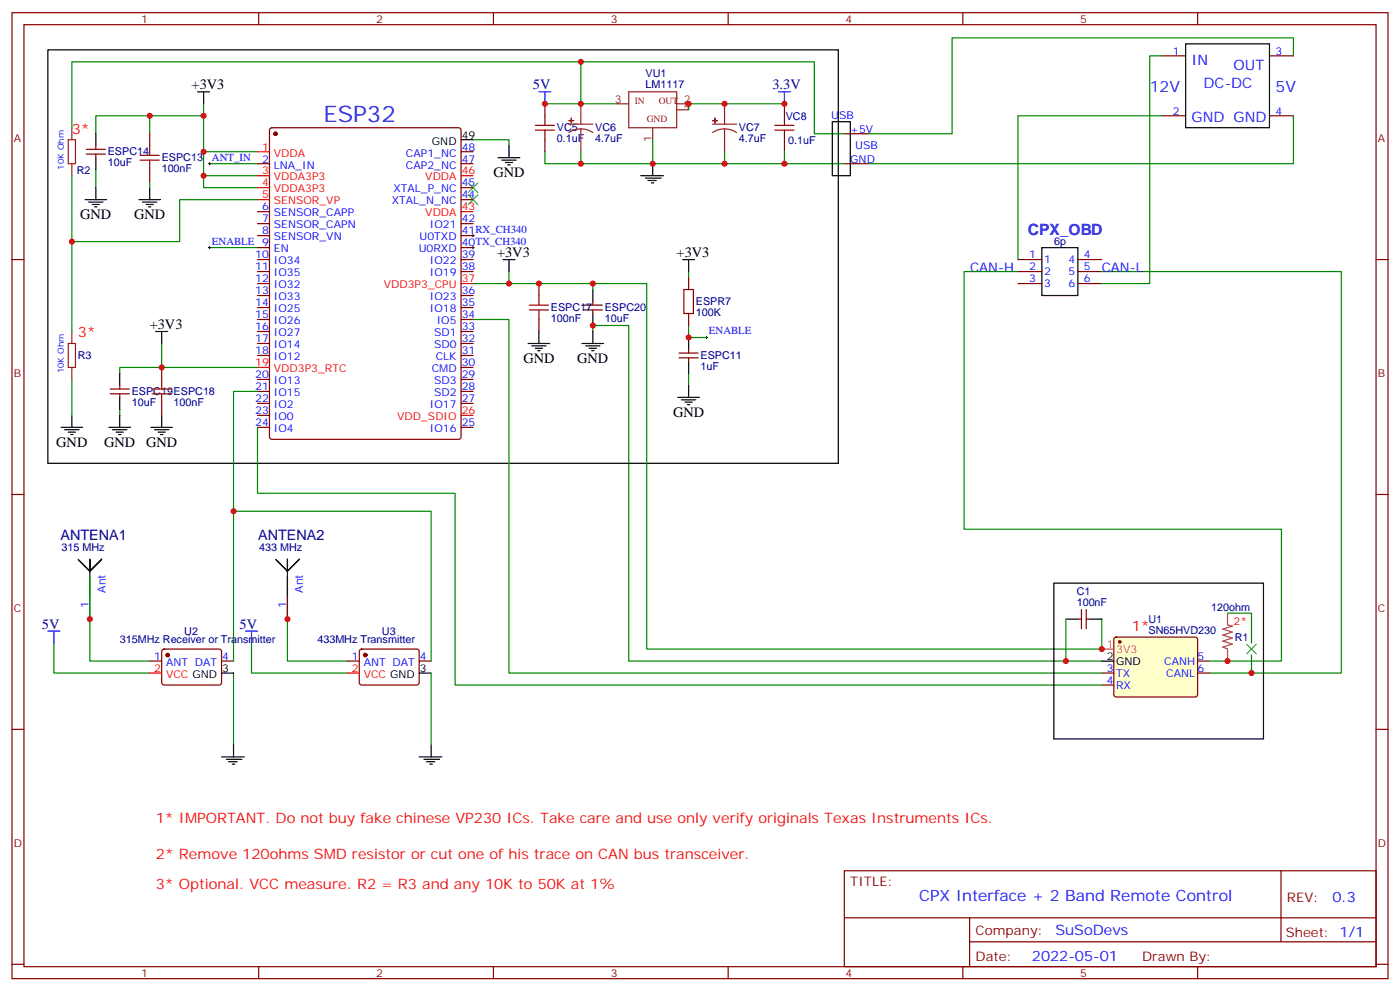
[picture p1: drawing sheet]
<svg xmlns="http://www.w3.org/2000/svg" width="412mm" height="292mm" viewBox="0 0 412 292" stroke-linecap="round" stroke-linejoin="round" font-family="sans-serif">
<g fill="none" stroke="#870000" stroke-width=".35">
<path d="M3.5 3.7h405.4v284.4h-405.4zM7.1 7.3h398.2v277.3h-398.2zM76.2 3.7v3.6M145.3 3.7v3.6M214.5 3.7v3.6M283.6 3.7v3.6M342.2 16.4h7M352.8 3.7v3.6M373.9 16.4h7.1M44.1 39.4v3.5M79.6 37.8l.5-.2h55l.7 .4v90.6l-.4 .7h-55.3l-.7-.4v-90.6zM160.5 30.6v3.5"/>
<path d="M231.1 30.6v3.5M248.7 39.4h7.1M342.2 34.1h7M373.9 34.1h7.1M25.4 45.4h5.6M25.4 44h5.6M28.2 42.9v1.1M28.2 45.4v1M44.1 50v3.5M75.8 48.2h3.6M135.8 48.2h3.5M135.8 58.8h3.5"/>
<path d="M135.8 55.2h3.5M135.8 44.7h3.5M160.5 41.1v3.6M231.1 41.1v3.6M248.7 48.2h7.1M3.5 76.4h3.6M75.8 76.4h3.6M75.8 62.3h3.6M75.8 65.8h3.6M75.8 69.4h3.6M75.8 72.9h3.6M75.8 79.9h3.6"/>
<path d="M135.8 76.4h3.5M135.8 65.8h3.5M135.8 69.4h3.5M135.8 72.9h3.5M135.8 79.9h3.5M299.9 76.4h7M299.9 79.9h7M317.5 76.4h7.1M317.5 79.9h7.1M405.3 76.4h3.6M75.8 83.5h3.6M75.8 87h3.6"/>
<path d="M75.8 90.5h3.6M75.8 94.1h3.6M75.8 97.6h3.6M135.8 87h3.5M135.8 90.5h3.5M135.8 94.1h3.5M135.8 97.6h3.5M158.7 83.5v3.5M158.7 94.1v3.5M171.8 91.2h5.6M171.8 89.8h5.6M174.6 88.8v1"/>
<path d="M174.6 91.2v1.1M202.8 81.7v3.5M202.8 92.3v3.5M299.9 83.5h7M317.5 83.5h7.1M32.5 115.9h5.6M32.5 114.5h5.6M35.3 113.5v1M35.3 115.9v1.1M47.6 108.2v3.5M47.6 118.7v3.6M75.8 101.1h3.6"/>
<path d="M75.8 104.6h3.6M75.8 111.7h3.6M75.8 115.2h3.6M75.8 118.7h3.6M135.8 101.1h3.5M135.8 104.6h3.5M135.8 111.7h3.5M135.8 115.2h3.5M135.8 118.7h3.5M135.8 108.2h3.5M200 105.3h5.7M200 103.9h5.7"/>
<path d="M202.8 102.9v1M202.8 105.3v1.1M75.8 122.3h3.6M75.8 125.8h3.6M135.8 125.8h3.5M3.5 145.6h3.6M405.3 145.6h3.6M3.5 214.7h3.6M405.3 214.7h3.6M248.7 256.3h156.6v28.3h-156.6zM377.3 256.4v20.8M248.7 270.2h156.5"/>
<path d="M285.6 277.2h119.6M285.6 270.2v14.1M3.5 283.8h3.6M76.2 284.6v3.5M145.3 284.6v3.5M214.5 284.6v3.5M283.6 284.6v3.5M352.8 284.6v3.5M405.3 283.8h3.6"/>
</g>
<g fill="none" stroke="#008700" stroke-width=".35">
<path d="M342.2 16.4h-3.5v67.1h-14.1M381 16.4v-5.3h-100.5v28.3h-24.7M44.1 34.1h-15.9v5.3M60 34.1h-15.9v5.3M60 30.6v14.1h15.8M160.5 30.6h21.2M171.1 30.6v-12.4h68.8v21.2h8.8M231.1 30.6h-28.3v1.7M342.2 34.1h-42.3v42.3M381 34.1v14.1h-125.2M28.2 50v5.2M44.1 53.5v1.7"/>
<path d="M60 51.7v3.5h15.8M60 44.7v7h15.8M61.7 48.2h14.1M139.3 41.1h10.6v1.8M171.1 44.7v3.5M192.3 41.1v7.1h-31.8v-3.5M213.4 44.7v3.5h-21.1M231.1 44.7v3.5h-17.7M231.1 48.2h17.6M61.7 72.9h14.1M149.9 79.9v3.6h-10.6M202.8 79.9v1.8"/>
<path d="M324.6 79.9h70.5v118.2h-38.8M149.9 83.5h24.7v1.7M174.6 97.6v-1.8h10.6v98.8h139.4M202.8 95.8v3.5h5.3M47.6 101.1v7.1M75.8 108.2h-40.5v1.7M202.8 109.9v3.6M35.3 120.5v1.8"/>
</g>
<path d="M61.4 48.2h.7M61.7 47.8v.7M61.4 72.9h.7M61.7 72.5v.7M139 69.4h.7M139 72.9h.7M139.3 69v.7M139.3 72.5v.7M207.8 99.3h.7M208.1 99v.7" fill="none" stroke="#000" stroke-width=".29"/>
<g fill="none" stroke="#000" stroke-width=".35">
<path d="M14.1 14.7h232.8v121.7h-232.8zM349.2 12.9h24.7v24.7h-24.7zM28.2 39.4v3.5M58.2 27h3.5M60 27v3.6M25 58.8h6.4M26.1 59.5h4.2M28.2 46.4v3.6M28.2 55.2v3.6M40.9 58.8h6.4M42 59.5h4.2M44.1 55.2v3.6"/>
<path d="M135.8 41.1h3.5M146.8 46.4h6.3M147.8 47.1h4.2M148.9 47.8h2.1M149.6 48.5h.7M149.9 42.9v3.5M188.7 51.7h6.7M190.1 52.4h4.6M190.9 53.1h2.4M191.9 53.8h.7M192.3 48.2v3.5M27.2 60.2h2.1"/>
<path d="M27.9 60.9h.7M43 60.2h2.2M43.7 60.9h.7M148.2 76.4h3.5M149.9 76.4v3.5M201.1 76.4h3.5M202.8 76.4v3.5M306.9 72.9h10.6v14.1h-10.6zM45.9 97.6h3.5M47.6 97.6v3.5M158.7 97.6v3.5M174.6 85.2v3.6"/>
<path d="M174.6 92.3v3.5M174.6 97.6v3.5M202.8 99.3v3.6M35.3 109.9v3.6M35.3 117v3.5M155.6 101.1h6.3M156.6 101.8h4.3M157.7 102.5h2.1M158.4 103.2h.7M171.4 101.1h6.4M172.5 101.8h4.2M173.6 102.5h2.1"/>
<path d="M174.3 103.2h.7M199.7 117h6.3M200.7 117.7h4.3M201.8 118.4h2.1M202.5 119.1h.7M202.8 106.4v3.5M202.8 113.5v3.5M32.1 125.8h6.4M33.2 126.5h4.2M34.2 127.2h2.1M34.9 127.9h.7M35.3 122.3v3.5"/>
<path d="M44.4 125.8h6.4M45.5 126.5h4.2M46.6 127.2h2.1M47.3 127.9h.7M47.6 122.3v3.5"/>
</g>
<g fill="none" stroke="#a10000" stroke-width=".35">
<path d="M157.7 38.3h5.6M157.7 36.9h5.6M160.5 34.1v2.8M160.5 38.3v2.8M228.2 38.3h5.7M228.2 36.9h5.7M231.1 34.1v2.8M231.1 38.3v2.8M41.3 45.7h5.6M41.3 47.1h5.6M44.1 42.9v2.8M44.1 47.1v2.9"/>
<path d="M155.9 89.8h5.7M155.9 91.2h5.7M158.7 87v2.8M158.7 91.2v2.9M201.4 85.2h2.9v7.1h-2.9zM44.8 114.5h5.6M44.8 115.9h5.6M47.6 111.7v2.8M47.6 115.9v2.8"/>
</g>
<path d="M137.9 57.4l2.9 2.8M137.9 53.8l2.9 2.9M140.8 57.4l-2.9 2.8M140.8 53.8l-2.9 2.9" fill="none" stroke="#3c3" stroke-width=".35"/>
<circle cx="81.1" cy="39.4" r=".53" fill="#870000" stroke="#870000" stroke-width=".35"/>
<path d="M75.8 44.7h3.6M75.8 51.7h3.6M75.8 55.2h3.6M75.8 58.8h3.6M135.8 51.7h3.5M135.8 62.3h3.5M135.8 83.5h3.5M75.8 108.2h3.6M135.8 122.3h3.5" fill="none" stroke="#f00" stroke-width=".35"/>
<g fill="none" stroke="#8c2424" stroke-width=".35">
<path d="M167.6 36.5h7M171.1 38l1.8 .2 1.7 .8M171.1 38l-1.9 .2-1.6 .8M171.1 30.6v5.9M171.1 38v6.7M181.7 30.6h3.5M185.2 27h14.1v10.6h-14.1zM192.3 37.6v3.5M199.3 30.6h3.5M199.3 32.3h3.5M209.9 36.5h7.1M213.4 38l1.9 .2 1.7 .8"/>
<path d="M213.4 38l-1.8 .2-1.7 .8M213.4 30.6v5.9M213.4 38v6.7"/>
</g>
<g fill="#8c2424" stroke="#8c2424" stroke-width=".35">
<path d="M167.6 35.5h1.4z"/>
<path d="M168.3 34.8v1.4z"/>
<path d="M209.9 35.5h1.4z"/>
<path d="M210.6 34.8v1.4z"/>
</g>
<path d="M158.7 27h3.6M160.5 27v3.6M229.3 27h3.5M231.1 27v3.6" fill="none" stroke="#00f" stroke-width=".35"/>
<path d="M328.3 187.7l.5-.2h23.3l.5 .2 .2 .5-.1 16.5-.6 .5-23.6-.1-.4-.6v-16.3z" fill="#ffc" stroke="#870000" stroke-width=".35"/>
<path d="M324.6 191.1h3.5" fill="none" stroke="#c90" stroke-width=".35"/>
<path d="M324.6 194.6h3.5" fill="none" stroke="#000" stroke-width=".35"/>
<path d="M324.6 198.1h3.5M352.8 198.1h3.5M352.8 194.6h3.5M324.6 201.6h3.5" fill="none" stroke="#870000" stroke-width=".35"/>
<circle cx="329.8" cy="188.9" r=".35" fill="#630" stroke="#870000" stroke-width=".35"/>
<g fill="none" stroke="#008700" stroke-width=".35">
<path d="M171.1 18.2h-149.9v19.4M21.2 51.7v45.9M75.8 58.8h-22.9v12.3h-31.7M299.9 79.9h-15.9v75.9h93.5v38.8h-21.2M139.3 94.1h10.6v104h174.7M174.6 83.5h15.9v107.6h134.1v-8.9M21.2 111.7v10.6M75.8 115.2h-7v79.4M75.8 125.8v19.4h58.3v56.4h190.5M68.8 150.5h58.2v44.1M26.5 169.9v24.7h17.6M84.7 169.9v24.7h17.6"/>
<path d="M15.9 189.3v8.8h28.2M68.8 198.1v21.2M74.1 189.3v8.8h28.2M127 198.1v21.2M314 182.2v12.4M361.6 180.5h7.1v8.8M368.7 192.8v5.3"/>
</g>
<g fill="none" stroke="#000" stroke-width=".35">
<path d="M245.2 35.8h5.3v15.9h-5.3zM18 125.8h6.3M19 126.5h4.3M20.1 127.2h2.1M20.8 127.9h.7M21.2 122.3v3.5M26.5 168.1v-3.5v3.5l-3.6-3.5 3.6 3.5 3.5-3.5-3.5 3.5v7.1M84.7 168.1v-3.5v3.5l-3.6-3.5 3.6 3.5 3.5-3.5-3.5 3.5v7.1M310.4 171.7h61.8v45.8h-61.8zM65.3 198.1h3.5M123.5 198.1h3.5M314 182.2h3.5"/>
<path d="M321 182.2h3.6M68.8 219.3v3.5M127 219.3v3.5M65.3 222.8h6.7M66.7 223.5h4.6M67.4 224.2h2.4M68.4 224.9h.7M123.5 222.8h6.7M124.9 223.5h4.6M125.6 224.2h2.5M126.6 224.9h.8"/>
</g>
<path d="M26.5 175.2v7M84.7 175.2v7M318.6 179.4v5.7M320 179.4v5.7M44.1 194.6h3.5M47.9 191.3l.4-.2h16.5l.5 .7-.1 9.4-.6 .4h-16.5l-.5-.7v-9.1zM65.3 194.6h3.5M102.3 194.6h3.5M106.1 191.3l.4-.2h16.5l.5 .7-.1 9.4-.6 .4h-16.5l-.5-.7v-9.1zM123.5 194.6h3.5M317.5 182.2h1.1M320 182.2h1" fill="none" stroke="#870000" stroke-width=".35"/>
<path d="M361.6 180.5v3.5l1.4 .3-2.8 .9 2.8 .9-2.8 .9 2.8 .8-2.8 .9 2.8 .9-2.8 .9 1.4 .5M361.6 191.1v3.5" fill="none" stroke="#a64a4a" stroke-width=".35"/>
<path d="M367.2 189.7l2.9 2.8M370.1 189.7l-2.9 2.8" fill="none" stroke="#3c3" stroke-width=".35"/>
<path d="M21.2 37.6v3.5M20.1 41.1h2.1v7.1h-2.1zM21.2 48.2v3.5M21.2 97.6v3.5M20.1 101.1h2.1v7.1h-2.1zM21.2 108.2v3.5" fill="none" stroke="#8c2424" stroke-width=".35"/>
<path d="M14.1 185.8h3.5M15.9 185.8v3.5M72.3 185.8h3.5M74.1 185.8v3.5" fill="none" stroke="#00f" stroke-width=".35"/>
<g fill="#870000" stroke="#870000" stroke-width=".35">
<circle cx="49.4" cy="192.8" r=".53"/>
<circle cx="107.6" cy="192.8" r=".53"/>
</g>
<path d="M44.1 198.1h3.5M102.3 198.1h3.5" fill="none" stroke="#f00" stroke-width=".35"/>
<g fill="#c00">
<circle cx="60" cy="51.7" r=".88"/>
<circle cx="47.6" cy="108.2" r=".88"/>
<circle cx="158.8" cy="83.5" r=".88"/>
<circle cx="149.9" cy="83.5" r=".88"/>
<circle cx="44.1" cy="34.1" r=".88"/>
<circle cx="60" cy="34.1" r=".88"/>
<circle cx="202.8" cy="99.3" r=".88"/>
<circle cx="60" cy="44.7" r=".88"/>
<circle cx="171.1" cy="30.6" r=".88"/>
<circle cx="160.5" cy="30.6" r=".88"/>
<circle cx="202.8" cy="30.6" r=".88"/>
<circle cx="213.4" cy="30.6" r=".88"/>
<circle cx="171.1" cy="48.2" r=".88"/>
<circle cx="192.3" cy="48.2" r=".88"/>
<circle cx="213.4" cy="48.2" r=".88"/>
<circle cx="231.1" cy="30.6" r=".88"/>
<circle cx="231.1" cy="48.2" r=".88"/>
<circle cx="174.6" cy="83.5" r=".88"/>
<circle cx="174.6" cy="95.8" r=".88"/>
<circle cx="324.6" cy="191.1" r=".88"/>
<circle cx="314" cy="194.6" r=".88"/>
<circle cx="361.6" cy="194.6" r=".88"/>
<circle cx="368.7" cy="198.1" r=".88"/>
<circle cx="171.1" cy="18.2" r=".88"/>
<circle cx="21.2" cy="71.1" r=".88"/>
<circle cx="26.5" cy="182.2" r=".88"/>
<circle cx="84.7" cy="182.2" r=".88"/>
<circle cx="68.8" cy="150.5" r=".88"/>
</g>
<text font-size="6.7" fill="#00f" x="95.2" y="35.8">ESP32</text>
<g font-size="4.6" fill="#00f">
<text x="338.7" y="27">12V</text>
<text x="375.7" y="27">5V</text>
<text x="302.8" y="69.2">CPX_OBD</text>
<text x="270.8" y="265.4">CPX Interface + 2 Band Remote Control</text>
</g>
<g font-size="4.2" fill="#00f">
<text x="351" y="19">IN</text>
<text x="363.4" y="20.7">OUT</text>
<text x="354.5" y="26">DC-DC</text>
<text x="351" y="35.8">GND GND</text>
<text x="392.5" y="265.6">0.3</text>
<text x="310.9" y="275.2">SuSoDevs</text>
<text x="304" y="283">2022-05-01</text>
</g>
<g font-size="4.2">
<text x="56.4" y="26.3">+3V3</text>
<text x="145.3" y="52.1">GND</text>
<text x="23.6" y="64.4">GND</text>
<text x="39.5" y="64.4">GND</text>
<text x="146.4" y="75.7">+3V3</text>
<text x="199.3" y="75.7">+3V3</text>
<text x="44.1" y="96.9">+3V3</text>
<text x="154.2" y="106.8">GND</text>
<text x="170" y="106.8">GND</text>
<text x="198.3" y="122.6">GND</text>
<text x="16.6" y="131.4">GND</text>
<text x="30.7" y="131.4">GND</text>
<text x="43" y="131.4">GND</text>
</g>
<g font-size="4.2" fill="#000080">
<text x="157" y="26.3">5V</text>
<text x="227.5" y="26.3">3.3V</text>
<text x="17.8" y="159">ANTENA1</text>
<text x="76.1" y="159">ANTENA2</text>
<text x="12.3" y="185.1">5V</text>
<text x="70.6" y="185.1">5V</text>
</g>
<g font-size="4.2" fill="#f00">
<text x="21.2" y="39.4">3*</text>
<text x="22.9" y="99.3">3*</text>
<text x="333.4" y="185.8">1*</text>
<text x="45.9" y="242.2">1* IMPORTANT. Do not buy fake chinese VP230 ICs. Take care and use only verify originals Texas Instruments ICs.</text>
<text x="45.9" y="252.8">2* Remove 120ohms SMD resistor or cut one of his trace on CAN bus transceiver.</text>
<text x="45.9" y="261.6">3* Optional. VCC measure. R2 = R3 and any 10K to 50K at 1%</text>
</g>
<g font-size="3.9" fill="#00f">
<text x="285.8" y="79.9">CAN-H</text>
<text x="324.6" y="79.9">CAN-L</text>
</g>
<g font-size="3.9" fill="#800">
<text x="250.5" y="260.9">TITLE:</text>
<text x="379.1" y="265.6">REV:</text>
<text x="287.4" y="275.1">Company:</text>
<text x="378.7" y="275.7">Sheet: 1/1</text>
<text x="287.4" y="282.8">Date:</text>
<text x="336.4" y="282.9">Drawn By:</text>
</g>
<g font-size="3.2" fill="#800">
<text x="41.6" y="6.7">1</text>
<text x="110.8" y="6.7">2</text>
<text x="179.9" y="6.7">3</text>
<text x="249.1" y="6.7">4</text>
<text x="318.2" y="6.7">5</text>
<text x="4.1" y="41.8">A</text>
<text x="405.9" y="41.8">A</text>
<text x="4.1" y="111">B</text>
<text x="405.9" y="111">B</text>
<text x="4.1" y="180.1">C</text>
<text x="405.9" y="180.1">C</text>
<text x="4.1" y="249.3">D</text>
<text x="405.9" y="249.3">D</text>
<text x="41.6" y="287.5">1</text>
<text x="110.8" y="287.5">2</text>
<text x="179.9" y="287.5">3</text>
<text x="249.1" y="287.5">4</text>
<text x="318.2" y="287.5">5</text>
</g>
<g font-size="3.2" fill="#00f">
<text x="345.5" y="16.1">1</text>
<text x="375.7" y="16.1">3</text>
<text x="244.9" y="35.1">USB</text>
<text x="345.5" y="33.7">2</text>
<text x="375.7" y="33.7">4</text>
<text x="250.5" y="39">+5V</text>
<text x="62.4" y="47.3">ANT_IN</text>
<text x="77.2" y="47.8">2</text>
<text x="119.6" y="46.1">CAP1_NC</text>
<text x="136" y="47.8">47</text>
<text x="136" y="44.3">48</text>
<text x="250.5" y="47.8">GND</text>
<text x="251.9" y="44">USB</text>
<text x="80.7" y="49.6">LNA_IN</text>
<text x="119.6" y="49.6">CAP2_NC</text>
<text x="115.9" y="56.7">XTAL_P_NC</text>
<text x="136" y="58.4">44</text>
<text x="136" y="54.9">45</text>
<text x="77.2" y="61.9">6</text>
<text x="77.2" y="65.5">7</text>
<text x="80.7" y="63.7">SENSOR_CAPP</text>
<text x="115.5" y="60.2">XTAL_N_NC</text>
<text x="136" y="65.5">42</text>
<text x="77.2" y="69">8</text>
<text x="80.7" y="67.2">SENSOR_CAPN</text>
<text x="80.7" y="70.8">SENSOR_VN</text>
<text x="123.6" y="70.8">U0TXD</text>
<text x="126.7" y="67.2">IO21</text>
<text x="136" y="69">41RX_CH340</text>
<text x="62.4" y="72">ENABLE 9</text>
<text x="75.2" y="76.1">10</text>
<text x="80.7" y="74.3">EN</text>
<text x="80.7" y="77.8">IO34</text>
<text x="123.4" y="74.3">U0RXD</text>
<text x="126.7" y="77.8">IO22</text>
<text x="136" y="76.1">39</text>
<text x="136" y="72.5">40TX_CH340</text>
<text x="303.1" y="76.1">1</text>
<text x="307.6" y="77.5">1</text>
<text x="314.8" y="77.5">4</text>
<text x="319.3" y="76.1">4</text>
<text x="75.2" y="79.6">11</text>
<text x="75.2" y="83.1">12</text>
<text x="80.7" y="81.4">IO35</text>
<text x="126.7" y="81.4">IO19</text>
<text x="136" y="79.6">38</text>
<text x="303.1" y="79.6">2</text>
<text x="303.1" y="83.1">3</text>
<text x="307.6" y="81">2</text>
<text x="314.8" y="81">5</text>
<text x="319.3" y="79.6">5</text>
<text x="319.3" y="83.1">6</text>
<text x="75.2" y="86.6">13</text>
<text x="80.7" y="84.9">IO32</text>
<text x="80.7" y="88.4">IO33</text>
<text x="126.7" y="88.4">IO23</text>
<text x="136" y="86.6">36</text>
<text x="307.6" y="84.5">3</text>
<text x="314.8" y="84.5">6</text>
<text x="75.2" y="90.2">14</text>
<text x="75.2" y="93.7">15</text>
<text x="80.7" y="91.9">IO25</text>
<text x="80.7" y="95.5">IO26</text>
<text x="126.7" y="91.9">IO18</text>
<text x="128.7" y="95.5">IO5</text>
<text x="136" y="93.7">34</text>
<text x="136" y="90.2">35</text>
<text x="75.2" y="97.2">16</text>
<text x="75.2" y="100.8">17</text>
<text x="80.7" y="99">IO27</text>
<text x="127.9" y="99">SD1</text>
<text x="136" y="100.8">32</text>
<text x="136" y="97.2">33</text>
<text x="208.8" y="98.5">ENABLE</text>
<text x="75.2" y="104.3">18</text>
<text x="80.7" y="102.5">IO14</text>
<text x="80.7" y="106">IO12</text>
<text x="127.9" y="102.5">SD0</text>
<text x="128.3" y="106">CLK</text>
<text x="136" y="107.8">30</text>
<text x="136" y="104.3">31</text>
<text x="75.2" y="111.3">20</text>
<text x="80.7" y="113.1">IO13</text>
<text x="127.2" y="109.6">CMD</text>
<text x="127.9" y="113.1">SD3</text>
<text x="136" y="111.3">29</text>
<text x="75.2" y="114.9">21</text>
<text x="75.2" y="118.4">22</text>
<text x="80.7" y="116.6">IO15</text>
<text x="127.9" y="116.6">SD2</text>
<text x="136" y="118.4">27</text>
<text x="136" y="114.9">28</text>
<text x="75.2" y="121.9">23</text>
<text x="75.2" y="125.4">24</text>
<text x="80.7" y="120.2">IO2</text>
<text x="80.7" y="123.7">IO0</text>
<text x="126.7" y="120.2">IO17</text>
<text x="136" y="125.4">25</text>
<text x="80.7" y="127.2">IO4</text>
<text x="126.7" y="127.2">IO16</text>
<text x="26.1" y="179" transform="rotate(-90 26.1 179)">1</text>
<text x="31" y="174.5" transform="rotate(-90 31 174.5)">Ant</text>
<text x="84.3" y="179" transform="rotate(-90 84.3 179)">1</text>
<text x="89.3" y="174.5" transform="rotate(-90 89.3 174.5)">Ant</text>
<text x="45.4" y="194.2">1</text>
<text x="48.9" y="196">ANT DAT</text>
<text x="65.4" y="194.2">4</text>
<text x="103.6" y="194.2">1</text>
<text x="107.1" y="196">ANT DAT</text>
<text x="123.6" y="194.2">4</text>
<text x="326.1" y="197.8">3</text>
<text x="342.9" y="195.7">CANH</text>
<text x="352.8" y="194.2">5</text>
<text x="352.8" y="197.8">6</text>
<text x="326.1" y="201.3">4</text>
<text x="328.8" y="199.2">TX</text>
<text x="328.8" y="202.7">RX</text>
<text x="343.5" y="199.2">CANL</text>
</g>
<g font-size="3.2" fill="#000080">
<text x="190.2" y="22.8">VU1</text>
<text x="190.2" y="26">LM1117</text>
<text x="231.4" y="35.2">VC8</text>
<text x="164" y="41.8">0.1uF</text>
<text x="164" y="38.7">VC5</text>
<text x="175.3" y="41.8">4.7uF</text>
<text x="175.3" y="38.7">VC6</text>
<text x="217.7" y="41.8">4.7uF</text>
<text x="217.7" y="38.7">VC7</text>
<text x="31.7" y="45.7">ESPC14</text>
<text x="47.6" y="47.5">ESPC13</text>
<text x="232.2" y="42.2">0.1uF</text>
<text x="22.6" y="51.1">R2</text>
<text x="31.7" y="48.9">10uF</text>
<text x="47.6" y="50.7">100nF</text>
<text x="310.6" y="72.2">6p</text>
<text x="205" y="89.8">ESPR7</text>
<text x="162.3" y="94.8">100nF</text>
<text x="162.3" y="91.6">ESPC17</text>
<text x="178.2" y="94.8">10uF</text>
<text x="178.2" y="91.6">ESPC20</text>
<text x="205" y="93">100K</text>
<text x="22.9" y="105.7">R3</text>
<text x="206.4" y="105.7">ESPC11</text>
<text x="206.4" y="108.9">1uF</text>
<text x="38.8" y="119.5">10uF</text>
<text x="38.8" y="116.3">ESPC19ESPC18</text>
<text x="51.2" y="119.5">100nF</text>
<text x="18.1" y="162.2">315 MHz</text>
<text x="76.3" y="162.2">433 MHz</text>
<text x="317.2" y="178.4">100nF</text>
<text x="317.2" y="175.2">C1</text>
<text x="356.8" y="179.8">120ohm</text>
<text x="338.3" y="183.3">U1</text>
<text x="35.3" y="189.3">315MHz Receiver or Transmitter</text>
<text x="54.3" y="186.9">U2</text>
<text x="93.5" y="189.3">433MHz Transmitter</text>
<text x="112.5" y="186.9">U3</text>
<text x="338.3" y="186.5">SN65HVD230</text>
<text x="363.7" y="188.7">R1</text>
</g>
<g font-size="3.2" fill="#8d2323">
<text x="181.1" y="30.2">3</text>
<text x="201.4" y="30.2">2</text>
<text x="201.4" y="32">4</text>
<text x="191.9" y="41.7" transform="rotate(-90 191.9 41.7)">1</text>
</g>
<g font-size="3.2">
<text x="136" y="40.8">49</text>
<text x="127.2" y="42.5">GND</text>
<text x="65.4" y="197.8">3</text>
<text x="123.6" y="197.8">3</text>
<text x="326.1" y="194.2">2</text>
<text x="328.8" y="195.7">GND</text>
</g>
<g font-size="3.2" fill="#f00">
<text x="77.2" y="44.3">1</text>
<text x="80.7" y="46.1">VDDA</text>
<text x="77.2" y="51.4">3</text>
<text x="80.7" y="53.1">VDDA3P3</text>
<text x="125.3" y="53.1">VDDA</text>
<text x="136" y="51.4">46</text>
<text x="77.2" y="54.9">4</text>
<text x="77.2" y="58.4">5</text>
<text x="80.7" y="56.7">VDDA3P3</text>
<text x="80.7" y="60.2">SENSOR_VP</text>
<text x="125.3" y="63.7">VDDA</text>
<text x="136" y="61.9">43</text>
<text x="136" y="83.1">37</text>
<text x="113" y="84.9">VDD3P3_CPU</text>
<text x="75.2" y="107.8">19</text>
<text x="80.7" y="109.6">VDD3P3_RTC</text>
<text x="117" y="123.7">VDD_SDIO</text>
<text x="136" y="121.9">26</text>
<text x="363.4" y="184">2*</text>
<text x="45.4" y="197.8">2</text>
<text x="103.6" y="197.8">2</text>
<text x="48.9" y="199.5">VCC GND</text>
<text x="107.1" y="199.5">VCC GND</text>
</g>
<g font-size="3.2" fill="#c90">
<text x="326.1" y="190.7">1</text>
<text x="328.8" y="192.1">3V3</text>
</g>
<g font-size="2.8" fill="#8d2323">
<text x="187" y="30.6">IN</text>
<text x="190.5" y="35.8">GND</text>
<text x="194" y="30.6">OUT</text>
</g>
<g font-size="2.5" fill="#00f">
<text x="18.8" y="50" transform="rotate(-90 18.8 50)">10K Ohm</text>
<text x="18.8" y="109.9" transform="rotate(-90 18.8 109.9)">10K Ohm</text>
</g>
</svg>
